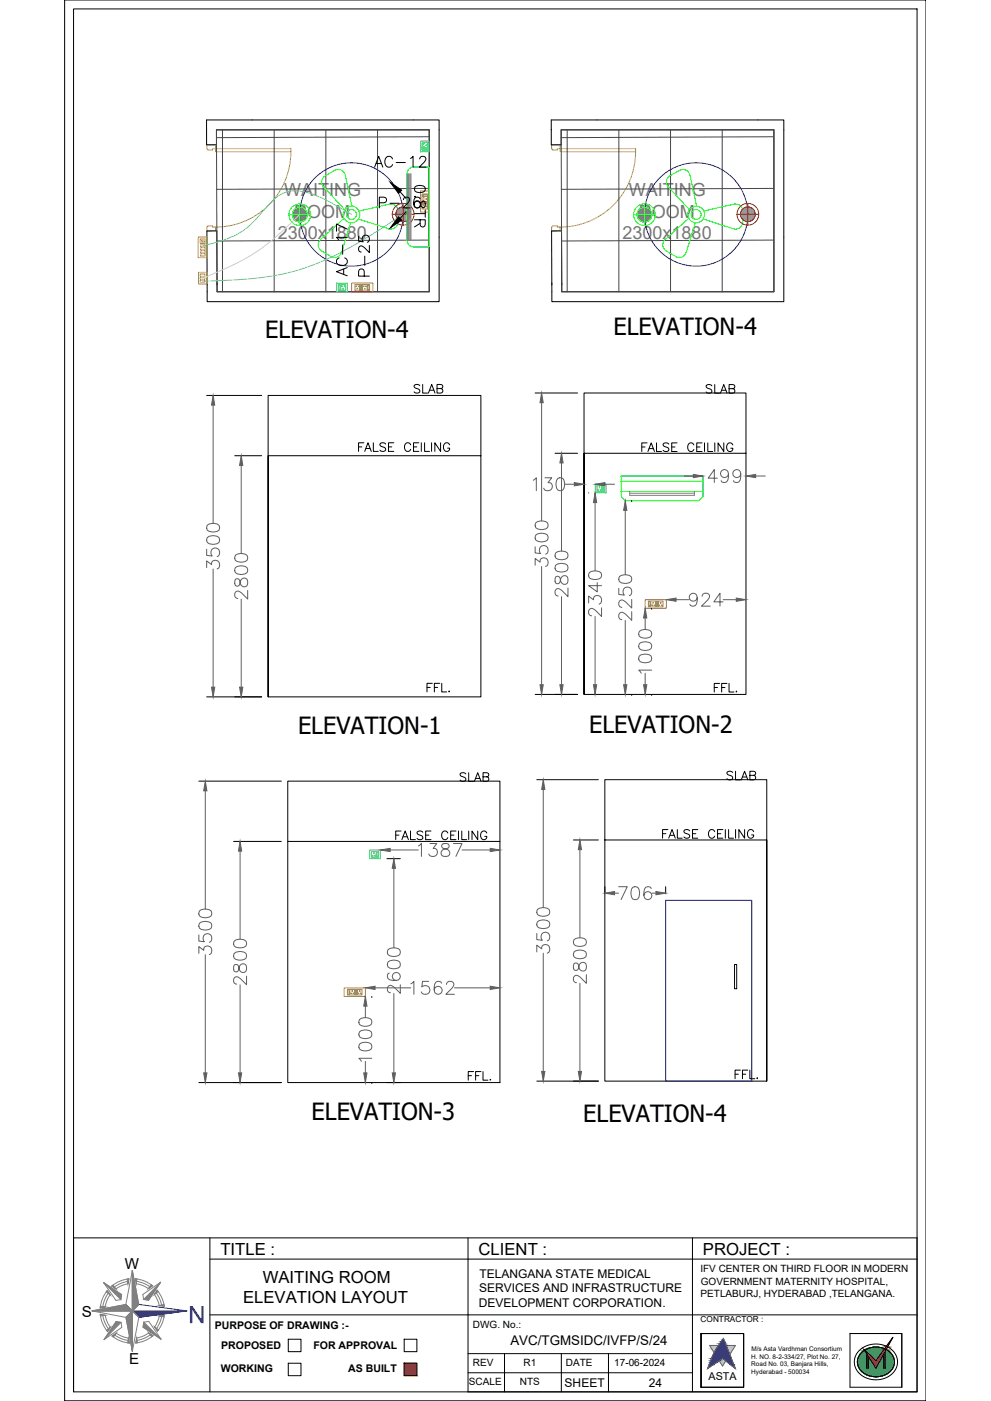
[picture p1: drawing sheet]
<svg xmlns="http://www.w3.org/2000/svg" width="420mm" height="594mm" viewBox="0 0 420 594" stroke-linecap="round" stroke-linejoin="round" font-family="sans-serif">
<!-- layer: walls -->
<path d="M87.6 55.1h.1M175.2 50.9h-87.6v10.5h4.2v-6.3h90.2v68.6h-90l-.1-25.8h-4.2l.1 25.8M233.7 55.1h.1M321.4 50.9h-87.7v10.5h4.2v-6.3h90.2v68.6h-89.9l-.1-25.8h-4.2l.1 25.8M87.8 120v.8M92 120v.8M234 120v.8M238.2 120v.8" fill="none" stroke="#000" stroke-width=".42"/>
<!-- layer: DOOR -->
<path d="M87.7 61.4h3.7v1.7h-1.3v.5h-1.8l-.6-.5zM91.4 63.1h31.9v1.2h-31.9zM123.3 64.3a32 32 0 0 1-33.2 32M233.9 61.4h3.6v1.7h-1.3v.5h-1.8l-.5-.5zM237.5 63.1h32v1.2h-32zM269.5 64.3a32 32 0 0 1-33.3 32M87.9 96.1l.4-.4h1.8v.6h1.3v1.6h-3.7zM234 96.1l.4-.4h1.8v.6h1.3v1.6h-3.6z" fill="none" stroke="#c8c92d" stroke-width=".42"/>
<!-- layer: ELE-LIGHTING WIRING -->
<g fill="none" stroke="#454545" stroke-width=".42">
<path d="M91.8 55.1h90.2v68.6h-90zM94.3 55.1v68.6M116.2 55.1v68.6M138.2 55.1v68.6M160.1 55.1v68.6M181.8 58l-90 .4M237.9 55.1h90.2v68.6h-89.9zM240.5 55.1v68.6M262.4 55.1v68.6M284.3 55.1v68.6M306.2 55.1v68.6M327.9 58l-90 .4"/>
<path d="M181.9 79.9l-90.1 .4M328 79.9l-90 .4M182 101.8l-90.1 .4M328.1 101.8l-90 .4"/>
</g>
<!-- layer: ELE-1200MM CEILINGFAN -->
<g fill="none" stroke="#0f0" stroke-width=".42">
<path d="M137.9 74.5l4-2.2a3.1 3.1 0 0 1 4.5 2l2.8 13.1M138 74.5a3.1 3.1 0 0 0-.8 4.7l8.9 9.7M145.9 92.6l-10 8.9a3.1 3.1 0 0 0 .5 5l3.9 2.2M165.1 86.6l-12.9 2.9M168.8 89.6v4.5a3.1 3.1 0 0 1-4.1 2.9l-12.7-4.1M292 92.6l-9.9 8.9a3.1 3.1 0 0 0 .4 5l4 2.3a3.1 3.1 0 0 0 4.4-1.8l3.9-12.5M295.3 87.4l-2.8-13.1a3.1 3.1 0 0 0-4.5-2l-3.9 2.2a3.1 3.1 0 0 0-.8 4.7l9 9.7M298.4 89.5l12.8-2.9a3.1 3.1 0 0 1 3.7 3v4.5a3.1 3.1 0 0 1-4 2.9l-12.8-4.1"/>
<circle cx="149" cy="90.9" r="2.1"/>
<circle cx="149" cy="90.9" r="3.5"/>
<circle cx="295.2" cy="90.9" r="2.1"/>
<circle cx="295.2" cy="90.9" r="3.5"/>
</g>
<g fill="none" stroke="#00f" stroke-width=".42">
<circle cx="149" cy="90.9" r="21.9"/>
<circle cx="295.2" cy="90.9" r="21.9"/>
</g>
<!-- layer: ELE-12W LED -->
<g fill="none" stroke="#f00" stroke-width=".42">
<path d="M170.9 86.2v9.3M312.5 90.9h9.2M317.1 86.2v9.3"/>
<circle cx="170.9" cy="90.9" r="3.1"/>
<circle cx="170.9" cy="90.9" r="4.6"/>
<circle cx="317.1" cy="90.9" r="3.1"/>
<circle cx="317.1" cy="90.9" r="4.6"/>
</g>
<g fill="none" stroke="#989898" stroke-width=".42">
<path d="M167.8 90.9l3.1 3.1M167.8 90.7l3.2 3.3M167.8 91.1l2.9 2.9M167.8 90.6l3.4 3.4M167.8 91.2l2.7 2.8M167.8 90.4l3.5 3.6M167.9 90.3l3.6 3.6M167.9 91.4l2.4 2.5M167.9 90.2l3.7 3.7M167.9 91.7l2.2 2.2M167.9 90l3.9 3.9M168 89.9l3.9 3.9"/>
<path d="M168 91.9l1.9 1.9M168 89.8l4 4M168 89.7l4.1 4M168.1 89.5l4.1 4.2M168.1 92.2l1.5 1.5M168.1 89.4l4.2 4.2M168.2 89.3l4.3 4.3M168.3 89.2l4.3 4.3M168.3 92.5l.9 1M168.3 89.1l4.4 4.4M168.4 89l4.4 4.4M168.5 88.9l4.3 4.4"/>
<path d="M168.5 88.8l4.4 4.4M168.8 88.6l4.4 4.4M168.9 88.5l4.4 4.4M168.9 88.4l4.4 4.4M169 88.4l4.4 4.3M169.1 88.3l4.4 4.4M169.2 88.2l4.4 4.4M169.3 88.2l4.3 4.3M169.4 88.1l4.3 4.2M169.5 88l4.2 4.2M169.7 88l4.1 4.1M169.8 87.9l4 4.1"/>
<path d="M169.9 87.9l4 4M173.1 93.1l-4.4-4.4 4.3 4.5M313.9 90.7l3.3 3.3M313.9 90.9l3.1 3.1M313.9 91.1l3 2.9M314 90.6l3.3 3.4M314 91.2l2.7 2.8M314 90.4l3.5 3.6M314 90.3l3.6 3.6M314 91.4l2.5 2.5M314 90.2l3.8 3.7M314 91.7l2.3 2.2"/>
<path d="M314.1 90l3.8 3.9M314.1 89.9l3.9 3.9M314.1 91.9l1.9 1.9M314.1 89.8l4 4M314.2 89.7l4.1 4M314.2 89.5l4.2 4.2M314.2 92.2l1.5 1.5M314.3 89.4l4.2 4.2M314.3 89.3l4.3 4.3M314.4 89.2l4.3 4.3M314.4 92.5l1 1M314.5 89.1l4.3 4.4"/>
<path d="M314.5 89l4.4 4.4M314.7 88.8l4.4 4.4-4.5-4.3M314.9 88.6l4.4 4.4M315 88.5l4.4 4.4M315.1 88.4l4.4 4.4M315.2 88.4l4.4 4.3M315.3 88.3l4.3 4.4M315.4 88.2l4.3 4.4M315.5 88.2l4.3 4.3M315.6 88.1l4.2 4.2M315.7 88l4.2 4.2M315.8 88l4.1 4.1"/>
<path d="M315.9 87.9l4.1 4.1M316 87.9l4 4M316.2 87.9l3.9 3.9M316.3 87.8l3.8 3.8M316.4 87.8l3.7 3.7M316.6 87.8l3.6 3.6M316.7 87.7l3.5 3.5M316.8 87.7l3.4 3.4M317 87.7l3.2 3.2M317.2 87.7l3 3.1M317.3 87.7l2.9 2.9M317.5 87.8l2.7 2.6"/>
<path d="M317.7 87.8l2.4 2.4M317.9 87.8l2.2 2.2M318.2 87.9l1.8 1.8M318.5 88.1l1.4 1.3M318.9 88.3l.7 .7M319.3 93.1l-4.5-4.4 4.4 4.5"/>
</g>
<!-- layer: ELE-12W UPS LIGHT -->
<g fill="none" stroke="#0f0" stroke-width=".42">
<path d="M122.5 91h9.2M127.1 86.4v9.2M268.6 91h9.2M273.2 86.4v9.2"/>
<circle cx="127.1" cy="91" r="3.1"/>
<circle cx="127.1" cy="91" r="4.6"/>
<circle cx="273.2" cy="91" r="3.1"/>
<circle cx="273.2" cy="91" r="4.6"/>
</g>
<g fill="none" stroke="#808080" stroke-width=".42">
<path d="M124 90.9l3.2 3.3M124 91.1l3.1 3.1M124 91.3l2.9 2.9M124 90.8l3.4 3.4M124 90.6l3.5 3.5M124 91.4l2.7 2.7M124 90.5l3.7 3.6M124 91.6l2.5 2.5M124.1 90.3l3.7 3.8M124.1 91.8l2.2 2.3M124.1 90.2l3.8 3.9M124.1 90.1l4 3.9"/>
<path d="M124.2 92.1l1.9 1.9M124.2 90l4 4M124.2 89.8l4.1 4.1M124.3 89.7l4.1 4.2M124.3 92.4l1.5 1.5M124.3 89.6l4.2 4.2M124.4 89.5l4.2 4.3M124.4 89.4l4.3 4.3M124.5 92.7l.9 1M124.5 89.3l4.3 4.3M124.6 89.2l4.3 4.4M124.6 89.1l4.4 4.4"/>
<path d="M124.7 89l4.4 4.4M124.8 88.9l4.4 4.5M124.9 88.9l4.4 4.4M124.9 88.8l4.5 4.4M125 88.7l4.5 4.4M125.1 88.6l4.4 4.4M125.2 88.5l4.4 4.4M125.3 88.5l4.4 4.3M125.4 88.4l4.3 4.3M125.5 88.3l4.3 4.3M125.6 88.3l4.3 4.2M125.7 88.2l4.2 4.2"/>
<path d="M125.8 88.2l4.2 4.1M125.9 88.1l4.1 4.1M126.1 88.1l4 4M126.2 88l3.9 4M126.3 88l3.8 3.8M126.4 88l3.8 3.7M126.6 88l3.6 3.6M126.7 87.9l3.5 3.5M126.9 87.9l3.3 3.4M127 87.9l3.2 3.2M127.2 87.9l3 3M127.4 87.9l2.8 2.9"/>
<path d="M127.6 87.9l2.6 2.7M127.8 88l2.4 2.4M128 88l2.1 2.2M128.2 88.1l1.8 1.8M128.5 88.2l1.4 1.4M128.9 88.5l.7 .7M270.1 90.9l3.3 3.3M270.1 91.1l3.1 3.1M270.1 91.3l2.9 2.9M270.1 90.8l3.4 3.4M270.1 90.6l3.6 3.5M270.1 91.4l2.7 2.7"/>
<path d="M270.2 90.5l3.6 3.6M270.2 91.6l2.5 2.5M270.2 90.3l3.7 3.8M270.2 91.8l2.2 2.3M270.2 90.2l3.9 3.9M270.3 90.1l3.9 3.9M270.3 92.1l1.9 1.9M270.3 90l4 4M270.4 89.8l4 4.1M270.4 89.7l4.2 4.2M270.4 92.4l1.5 1.5M270.5 89.6l4.2 4.2"/>
<path d="M270.5 89.5l4.3 4.3M270.6 89.4l4.3 4.3M270.6 92.7l1 1M270.6 89.3l4.4 4.3M270.7 89.2l4.4 4.4M270.8 89.1l4.4 4.4M270.8 89l4.5 4.4M270.9 88.9l4.4 4.5M271 88.9l4.4 4.4M271.1 88.8l4.4 4.4M271.2 88.7l4.4 4.4M271.3 88.6l4.4 4.4"/>
<path d="M271.4 88.5l4.3 4.4M271.4 88.5l4.4 4.3M271.5 88.4l4.4 4.3M271.6 88.3l4.3 4.3M271.8 88.3l4.2 4.2M271.9 88.2l4.2 4.2M272 88.2l4.1 4.1M272.1 88.1l4.1 4.1M272.2 88.1l4 4M272.3 88l3.9 4M272.5 88l3.8 3.8M272.6 88l3.7 3.7"/>
<path d="M272.7 88l3.6 3.6M272.9 87.9l3.5 3.5M273 87.9l3.4 3.4M273.2 87.9l3.2 3.2M273.3 87.9l3.1 3M273.5 87.9l2.9 2.9M273.7 87.9l2.6 2.7M273.9 88l2.4 2.4M274.1 88l2.2 2.2M274.4 88.1l1.8 1.8M274.7 88.2l1.3 1.4M275.1 88.5l.7 .7"/>
</g>
<!-- layer: ELE-4M UPS P.SB -->
<path d="M84.1 100.5h3.6v8.8h-3.6zM84.2 115.5h3.6v4.9h-3.6zM84.9 118.8h1.9v.9h-1.9zM84.9 117.5h1.9v.9h-1.9zM84.9 116.2h1.9v1h-1.9zM85.1 103.8h1.9v.9h-1.9zM85.1 105h1.9v1h-1.9zM85.1 106.3h1.9v1h-1.9zM85.1 107.6h1.9v.9h-1.9z" fill="none" stroke="#ffbf00" stroke-width=".42"/>
<!-- layer: ELE-4M RAW P.SB -->
<g fill="none" stroke="#ffbf00" stroke-width=".42">
<path d="M84.9 101.3h2.1v2h-2.1zM85.7 102.1l.2 .2-.3-.1M85.9 102.4l-.1 .3M85.9 102.4l.1 .3M86.2 102.1l-.2 .2M86.3 102.3h-.3"/>
<circle cx="85.9" cy="102.3" r=".7"/>
<circle cx="85.9" cy="102.3" r=".07"/>
</g>
<!-- layer: ELE-LIGHTING WIRING -->
<path d="M127.1 90.9a141.8 141.8 0 0 1-15 13.5l-7.8 5.1a145.7 145.7 0 0 1-18.3 8.5" fill="none" stroke="#debad0" stroke-width=".42"/>
<path d="M149 90.9l-7-4-6.3-3.2a19.5 19.5 0 0 0-15.7-1.8 30.1 30.1 0 0 0-9.5 8.9 34.3 34.3 0 0 1-21.1 12.6l-3.4 .8M170.9 90.9a195.6 195.6 0 0 1-38.8 21.7l-7.3 2.4a142.4 142.4 0 0 1-36 4.1l-2.9 .1" fill="none" stroke="#63d7b6" stroke-width=".42"/>
<!-- layer: ELE-6A AC SOCKET -->
<g fill="none" stroke="#00ceb6" stroke-width=".42">
<path d="M178.3 59.8h3.7v4.6h-3.7zM178.9 62.6v-2h2.4v2M179.6 60.9l.2 .1-.2 .2zM179.7 62.1l-.2 .1M180.5 61.5l.4 .1zM142.7 120h4.6v3.7h-4.6zM143.5 120.7v2.4h.8v-2.4M143.6 121h.6v1.8h-.6M143.6 121h.6M144.5 120.7v2.4h2v-2.4M144.8 121.3h.3l-.2 .3zM145.4 122.2l.1 .4z"/>
<path d="M145.9 121.2l.3 .3zM252.4 205.3h4.6v3.7h-4.6zM253.1 206h2.1v2.4h-2.1zM253.5 207.5l.3 .3zM254.1 206.5h.2l-.1 .4zM254.7 207.5l.2 .1-.3 .2zM255.3 206h.9v2.4h-.9zM255.4 206.2h.7v1.9l-.7-.1zM156.7 360.4h4.6v3.7h-4.6zM157.5 361.1h2v2.4h-2zM157.8 362.6l.3 .3zM158.4 361.5l.3 .1-.2 .3z"/>
<path d="M159 362.6l.2 .1-.2 .2zM159.7 361.1h.8v2.4h-.8zM159.7 363.1h.7M160.4 361.3h-.7v1.9h.7"/>
</g>
<!-- layer: ELE-2NOS OF 6-16 RAW POWER SOCKET -->
<g fill="none" stroke="#ff7f00" stroke-width=".42">
<path d="M149.1 120.1h9v3.6h-9zM150.5 120.7h2v2.4h-2zM150.8 121.3h.3l-.2 .3zM151.5 122.2v.4zM151.9 121.3l.3 .2zM152.7 120.7v2.4M152.7 121.1h.7M153.4 121h-.7v1.8h.7M153.5 123.1h-.8h.8M153.5 120.7v2.4M153.6 120.7v2.4h2.1v-2.4M154 121.3h.3l-.2 .3z"/>
<path d="M154.6 122.2l.1 .4zM155.1 121.3l.3 .2zM155.9 121h.7v1.8h-.7zM155.9 121.1h.7M156.7 123.1h-.8h.8M156.7 120.7v2.4v-2.4h-.8v2.4M273.5 254.3h9v3.6h-9zM274.9 254.9h.9h-.9M275 255.2h.7v1.8h-.7zM275 257h.7M275.8 254.9v2.4h-.9v-2.4v2.4M275.9 254.9h2.1v2.4h-2.1z"/>
<path d="M276.2 256.5l.3 .2zM276.8 255.4l.3 .1-.2 .3zM277.4 256.5l.3 .1-.3 .2zM278.1 254.9h.8h-.8M278.1 254.9v2.4h.8v-2.4M278.2 255.2h.7v1.8h-.7M278.2 257h.7M279.1 254.9h2v2.4h-2zM279.4 256.5l.3 .2zM280 255.4l.2 .1-.1 .3zM280.6 256.5l.2 .1-.2 .2zM145.9 418.9h9v3.6h-9z"/>
<path d="M147.3 419.5h.8h-.8M147.4 419.8h.7v1.8h-.7zM148.1 419.5v2.4h-.8v-2.4v2.4M148.3 419.5h2v2.4h-2zM149.2 420l.3 .1-.2 .3zM150.5 419.5h.8h-.8M150.5 419.5v2.4h.8v-2.4M150.6 419.8h.6v1.8h-.6M151.4 419.5h2.1v2.4h-2.1zM152.4 420l.2 .1-.1 .3zM147.4 421.6h.7M148.6 421.1l.3 .2z"/>
<path d="M149.8 421.1l.2 .1-.2 .2zM150.6 421.6h.6M151.8 421.1l.3 .2zM153 421.1l.2 .1-.3 .2z"/>
</g>
<!-- layer: M HVAC HIGH WALL UNIT -->
<path d="M175.4 70.8h6.6v33.9h-7.2l-1.2-.6-1-1.6v-28.8" fill="none" stroke="#0f0" stroke-width=".42"/>
<path d="M172.8 73.7v28.2M173.1 73.7v28.2M173.5 73.7v28.2M173.9 73.7v28.2M174.2 73.7v28.2" fill="none" stroke="#808080" stroke-width=".42"/>
<path d="M165.5 77.3l4.8 3.3-1.3 1.4zM169 91.9l1.3 1.4-4.8 3.3z" fill="#000" stroke="#000" stroke-width=".42"/>
<path d="M172.1 89.8l-2.5 2.8" fill="none" stroke="#000" stroke-width=".42"/>
<!-- layer: 0 -->
<g fill="none" stroke="#000" stroke-width=".42">
<path d="M27.4 0h365.2v594h-365.2zM31.2 3.8h357.6v586.4h-357.6zM175.2 50.9h11v77h-98.4v-4.2M321.4 50.9h10.9v77h-98.3v-4.2M87.6 167.7h23.3M226.9 166.6h18M99.5 193.2h11.4M203.9 193.2h-90.2v102.3h90.2v-127.8h-90.2v127.8M235.3 192.2h9.6M316.3 192.2h-68.7v102.3h68.7v-127.9h-68.7v127.9M249.6 209h.1M267.8 212.3h.1"/>
<path d="M276.3 257.9h.1M87.6 295.5h23.3M226.9 294.5h18M249.6 294.5h.1M267.8 294.5h.1M276.3 294.5h.1M84.3 331.2h35M122 331.2h90v127.9h-90zM227.6 330.6h26.1M99 356.8h20.3M122 356.8h90M243.1 356.2h10.6"/>
<path d="M256.4 356.2h68.7v102.2h-68.7v-127.8h68.7v127.8M164 364.1h5.7M256.4 376v3M282.2 376v3M311.4 409h.9v10.3h-.9zM157.6 422.5h.1M84.3 459.1h35M157.6 459.1h.1M164 459.1h5.7M227.6 458.4h26.1M198.4 524.9v65.3h190.4M388.8 524.9h-357.6v65.3"/>
<path d="M315.2 565.5h-18v22.7h18.1M360.4 565.5h21.9v22.7M297.2 588.1v-22.6h18.1v22.6"/>
</g>
<g fill="none" stroke="#5e5e5e" stroke-width=".42">
<path d="M90.4 171.8v50.1M229.6 170.8v50.1M102.3 197.4v37.3M238.1 196.3v37.4M226.1 203.6l1.3-1v5.5M231 202.6h2.9l-1.6 2.1a1.76 1.76 0 0 1 1.9 2 1.76 1.76 0 0 1-2.4 1.4l-.8-.3-.5-.8M236.5 202.9a1.78 1.78 0 0 1 2.6 .7 4.5 4.5 0 0 1-.5 4.2 1.78 1.78 0 0 1-2.6-.8 4.5 4.5 0 0 1 .5-4.1zM239.4 205.3h4.1M252.3 213.1v29M256.5 205.3h4.1M265.1 216.4v27.3M289.8 201.9h4.1"/>
<path d="M304.2 202.8h-4l2.7-3.7v5.5M308.9 200.9a1.7 1.7 0 0 1-2.4 1.5 1.7 1.7 0 0 1-.6-2.7 1.7 1.7 0 0 1 2.7 .2 5 5 0 0 1-.5 4.4 1.61 1.61 0 0 1-2.4-.5M314.1 200.9a1.7 1.7 0 0 1-2.4 1.5 1.7 1.7 0 0 1-.6-2.7 1.7 1.7 0 0 1 2.7 .2 5 5 0 0 1-.5 4.4 1.61 1.61 0 0 1-2.4-.5M320.4 201.9h4.1M87.6 232.9v2.6l2.4 .3a1.94 1.94 0 0 1-.1-3 1.94 1.94 0 0 1 2.9 .4 1.94 1.94 0 0 1-.7 2.8M87.9 227.9a4.2 4.2 0 0 1 4.9 0 1.78 1.78 0 0 1-.7 2.6 4.5 4.5 0 0 1-4.2-.5l-.3-.8zM87.9 222.7a4.2 4.2 0 0 1 4.9 0 1.78 1.78 0 0 1-.7 2.6 4.5 4.5 0 0 1-4.2-.5l-.3-.8zM99.8 235.5a4.2 4.2 0 0 1 4.9 0 1.78 1.78 0 0 1-.7 2.6 4.5 4.5 0 0 1-4.2-.5l-.3-.8zM226.9 239.7v-2.9l2.1 1.6a1.76 1.76 0 0 1 2-1.9 1.76 1.76 0 0 1 1.4 2.4l-.3 .8-.8 .5M226.9 231.9v2.6l2.3 .2a1.94 1.94 0 0 1 0-2.9 1.94 1.94 0 0 1 2.9 .4 1.94 1.94 0 0 1-.8 2.8M227.2 226.9a4.2 4.2 0 0 1 4.9 0 1.78 1.78 0 0 1-.8 2.6 4.6 4.6 0 0 1-4.1-.5l-.3-.8zM227.2 221.7a4.2 4.2 0 0 1 4.9 0 1.78 1.78 0 0 1-.8 2.6 4.5 4.5 0 0 1-4.1-.5l-.3-.8z"/>
<path d="M235.6 239.7a4.2 4.2 0 0 1 4.9 0 1.78 1.78 0 0 1-.7 2.6 4.5 4.5 0 0 1-4.2-.5l-.3-.8zM235.6 234.5a4.2 4.2 0 0 1 4.9 0 1.78 1.78 0 0 1-.7 2.6 4.5 4.5 0 0 1-4.2-.5l-.3-.8zM87.6 240.7v-2.9l2.1 1.6a1.76 1.76 0 0 1 2-1.8 1.76 1.76 0 0 1 1.4 2.3l-.3 .8-.7 .5M90.4 241.3v50.1M99.8 245.7a2.06 2.06 0 0 0 .5 2.8h.5a2.99 2.99 0 0 0 1.3-2.6 1.51 1.51 0 0 1 1.7-.8 1.51 1.51 0 0 1 1.2 1.4v1a1.57 1.57 0 0 1-1.7 1.4 1.57 1.57 0 0 1-1.4-1.7l-.3-1a1.11 1.11 0 0 0-1.8-.5zM99.8 240.7a4.3 4.3 0 0 1 4.9 0 1.78 1.78 0 0 1-.7 2.6 4.5 4.5 0 0 1-4.2-.5l-.3-.8zM102.3 254v37.4M105 250.4v3.6l-2.6-2.6a1.65 1.65 0 0 0-2.6-.2l-.3 1.5 .5 .8 .8 .3M229.6 240.2v50.2M235.6 244.6a2.07 2.07 0 0 0 .5 2.9h.5a3 3 0 0 0 1.3-2.6 1.51 1.51 0 0 1 1.7-.8 1.51 1.51 0 0 1 1.2 1.3v1.1a1.57 1.57 0 0 1-1.7 1.4 1.57 1.57 0 0 1-1.4-1.7l-.3-1a1.11 1.11 0 0 0-1.8-.6zM238.1 253v37.4M240.8 249.3v3.7l-2.6-2.6a1.7 1.7 0 0 0-2.4-.5l-.5 .7v1.1l.5 .8 .8 .2"/>
<path d="M249.6 255.7v-2.9l2 1.5a1.76 1.76 0 0 1 2.1-1.8 1.76 1.76 0 0 1 1.3 2.4l-.2 .8-.8 .5M249.8 242.9a4.2 4.2 0 0 1 5 0 1.78 1.78 0 0 1-.8 2.6 4.5 4.5 0 0 1-4.2-.5l-.2-.8zM253.2 247v4l-3.6-2.7h5.4M255 257.7v3.7l-2.6-2.6a1.64 1.64 0 0 0-2.6-.3l-.2 1.6 .5 .8 .8 .2M262.4 249.5v2.6l2.3 .2a1.94 1.94 0 0 1-.1-2.9 1.94 1.94 0 0 1 2.9 .4 1.94 1.94 0 0 1-.7 2.8M262.6 244.5a4.2 4.2 0 0 1 5 0 1.78 1.78 0 0 1-.8 2.6 4.5 4.5 0 0 1-4.2-.5l-.2-.8zM267.8 259.4v3.6l-2.6-2.6a1.65 1.65 0 0 0-2.6-.2l-.2 1.5 .5 .8 .8 .3M267.8 254.2v3.6l-2.6-2.6a1.65 1.65 0 0 0-2.6-.3l-.2 1.6 .5 .8 .8 .3M286.6 254.3h5.6M295.6 253.4a1.7 1.7 0 0 1-2.3 1.4 1.7 1.7 0 0 1-.7-2.6 1.7 1.7 0 0 1 2.7 .1 4.9 4.9 0 0 1-.5 4.5 1.62 1.62 0 0 1-2.3-.6M297.7 252.9l.5-1.1 1.6-.2a1.34 1.34 0 0 1 .8 2l-3.2 3.4h3.7M306.6 255.2h-3.9l2.6-3.6v5.4"/>
<path d="M306.6 254.3h5.6M252.3 261.4v29M265.1 263v27.4M271.1 278.2a4.2 4.2 0 0 1 4.9 0 1.78 1.78 0 0 1-.8 2.6 4.5 4.5 0 0 1-4.1-.6l-.3-.7zM271.1 272.9a4.2 4.2 0 0 1 4.9 0 1.78 1.78 0 0 1-.8 2.7 4.5 4.5 0 0 1-4.1-.6l-.3-.8zM271.1 267.7a4.2 4.2 0 0 1 4.9 0 1.78 1.78 0 0 1-.8 2.6 4.5 4.5 0 0 1-4.1-.5l-.3-.8zM273.5 262.1v4.8M273.5 285.5v4.9M276.3 284.2h-5.5l1 1.3M87 335.3v50.2M230.3 334.7v50.2M177.4 358.7l1.3-1v5.5"/>
<path d="M182.3 357.7h2.9l-1.6 2.1a1.76 1.76 0 0 1 1.9 2 1.76 1.76 0 0 1-2.4 1.4l-.8-.3-.5-.8M187.5 357.9a1.11 1.11 0 0 0 .6 1.9 2.26 2.26 0 0 1 2.6 2.3 1.91 1.91 0 0 1-2.2 1.1 1.91 1.91 0 0 1-1.5-1.9 2.52 2.52 0 0 1 2.6-1.5 1.11 1.11 0 0 0 .6-1.9l-.8-.2zM192.2 357.7h3.7l-2.6 5.5M101.8 360.9v37.4M165.4 360.4h12M167 368.2v33.7M195.9 360.4h11.9M245.9 360.3v37.3M260.5 378.7h1.8M262.3 376h3.6l-2.6 5.5M268.3 376.3a1.78 1.78 0 0 1 2.6 .7 4.5 4.5 0 0 1-.5 4.2 1.78 1.78 0 0 1-2.6-.8 4.6 4.6 0 0 1 .5-4.1zM276.1 376.8a1.61 1.61 0 0 0-2.3-.5 4.2 4.2 0 0 0 0 4.9 1.7 1.7 0 0 0 2.4-.8 1.7 1.7 0 0 0-1.1-2.3 1.7 1.7 0 0 0-2.1 1.5"/>
<path d="M276.4 378.7h1.7M84.3 396.4v2.7l2.4 .2a1.93 1.93 0 0 1-.1-2.9 1.93 1.93 0 0 1 2.9 .4 1.93 1.93 0 0 1-.8 2.8M84.6 391.5a4.2 4.2 0 0 1 4.9 0 1.78 1.78 0 0 1-.8 2.6 4.5 4.5 0 0 1-4.1-.5l-.3-.8zM84.6 386.3a4.2 4.2 0 0 1 4.9 0 1.78 1.78 0 0 1-.8 2.6 4.5 4.5 0 0 1-4.1-.5l-.3-.8zM99.3 399.1a4.2 4.2 0 0 1 5 0 1.78 1.78 0 0 1-.8 2.6 4.6 4.6 0 0 1-4.2-.6l-.3-.7zM227.6 395.8v2.6l2.3 .3a1.93 1.93 0 0 1 0-2.9 1.93 1.93 0 0 1 2.9 .3 1.93 1.93 0 0 1-.8 2.9M227.9 390.9a4.2 4.2 0 0 1 4.9 0 1.77 1.77 0 0 1-.8 2.6 4.5 4.5 0 0 1-4.1-.5l-.3-.8zM227.9 385.7a4.2 4.2 0 0 1 4.9 0 1.77 1.77 0 0 1-.8 2.6 4.5 4.5 0 0 1-4.1-.6l-.3-.7zM243.4 398.4a4.2 4.2 0 0 1 4.9 0 1.78 1.78 0 0 1-.7 2.7 4.6 4.6 0 0 1-4.2-.6l-.3-.8zM84.3 404.3v-2.9l2.1 1.6a1.76 1.76 0 0 1 2-1.9 1.76 1.76 0 0 1 1.4 2.4l-.3 .8-.8 .5M87 404.8v50.1M99.3 409.2a2.06 2.06 0 0 0 .5 2.9h.6a3 3 0 0 0 1.3-2.6 1.51 1.51 0 0 1 1.6-.8 1.51 1.51 0 0 1 1.2 1.3v1.1a1.57 1.57 0 0 1-1.7 1.3 1.57 1.57 0 0 1-1.4-1.6l-.3-1.1a1.1 1.1 0 0 0-1.8-.5z"/>
<path d="M99.3 404.3a4.2 4.2 0 0 1 5 0 1.78 1.78 0 0 1-.8 2.6 4.5 4.5 0 0 1-4.2-.5l-.3-.8zM101.8 417.6v37.3M104.5 413.9v3.7l-2.6-2.6a1.64 1.64 0 0 0-2.6-.3l-.3 1.6 .6 .8 .8 .2M159 418.9h15.2M164.5 407.9a4.2 4.2 0 0 1 5 0 1.78 1.78 0 0 1-.8 2.6 4.5 4.5 0 0 1-4.2-.5l-.3-.8zM164.5 402.7a4.2 4.2 0 0 1 5 0 1.78 1.78 0 0 1-.8 2.6 4.5 4.5 0 0 1-4.2-.5l-.3-.8zM165 412.6a1.61 1.61 0 0 0-.5 2.4 4.2 4.2 0 0 0 5 0 1.7 1.7 0 0 0-.8-2.5 1.7 1.7 0 0 0-2.3 1.1 1.7 1.7 0 0 0 1.5 2.2M169.7 417.6v3.6l-2.6-2.6a1.64 1.64 0 0 0-2.6-.2l-.3 1.5 .6 .8 .7 .3M174.2 417.2l1.3-1.1v5.5M181.7 416.1h-2.6l-.2 2.4a1.94 1.94 0 0 1 2.9-.1 1.94 1.94 0 0 1-.4 2.9 1.94 1.94 0 0 1-2.8-.7M187.2 416.9a1.61 1.61 0 0 0-2.3-.5 4.2 4.2 0 0 0 0 5 1.7 1.7 0 0 0 2.4-.8 1.7 1.7 0 0 0-1.1-2.3 1.7 1.7 0 0 0-2.1 1.5M189.3 417.4l.5-1 1.6-.3a1.34 1.34 0 0 1 .8 2.1l-3.2 3.4h3.7"/>
<path d="M192.7 418.9h15.1M227.6 403.7v-2.9l2.1 1.6a1.76 1.76 0 0 1 2-1.9 1.76 1.76 0 0 1 1.4 2.4l-.3 .8-.8 .5M230.3 404.2v50.1M243.4 408.6a2.06 2.06 0 0 0 .5 2.9h.5a3 3 0 0 0 1.3-2.6 1.51 1.51 0 0 1 1.7-.9 1.51 1.51 0 0 1 1.2 1.4v1a1.57 1.57 0 0 1-1.7 1.4 1.57 1.57 0 0 1-1.4-1.6l-.3-1.1a1.1 1.1 0 0 0-1.8-.5zM243.4 403.7a4.2 4.2 0 0 1 4.9 0 1.78 1.78 0 0 1-.7 2.6 4.5 4.5 0 0 1-4.2-.6l-.3-.7zM245.9 417v37.3M248.6 413.3v3.7l-2.6-2.6a1.64 1.64 0 0 0-2.6-.3l-.3 1.6 .5 .7 .8 .3M152.4 437.5a4.2 4.2 0 0 1 5 0 1.78 1.78 0 0 1-.8 2.6 4.5 4.5 0 0 1-4.2-.5l-.2-.8zM152.4 432.3a4.2 4.2 0 0 1 5 0 1.78 1.78 0 0 1-.8 2.6 4.5 4.5 0 0 1-4.2-.5l-.2-.8zM154.9 426.6v4.9M167 421.2v33.7M152.4 442.7a4.2 4.2 0 0 1 5 0 1.78 1.78 0 0 1-.8 2.7 4.5 4.5 0 0 1-4.2-.6l-.2-.7z"/>
<path d="M154.9 450.1v4.8M157.6 448.7h-5.4l1 1.4"/>
</g>
<g fill="#5e5e5e" stroke="#5e5e5e" stroke-width=".42">
<path d="M90.4 167.7l.6 4.1h-1.3z"/>
<path d="M89.7 291.4h1.3l-.6 4.1z"/>
<path d="M102.3 193.2l.6 4.2h-1.3z"/>
<path d="M101.6 291.4h1.3l-.6 4.1z"/>
<path d="M229.6 166.6l.7 4.2h-1.4z"/>
<path d="M228.9 290.4h1.4l-.7 4.1z"/>
<path d="M238.1 192.2l.6 4.1h-1.3z"/>
<path d="M237.4 290.4h1.3l-.6 4.1z"/>
<path d="M273.5 257.9l.7 4.2h-1.3z"/>
<path d="M272.9 290.4h1.3l-.7 4.1z"/>
<path d="M282.5 254.3l4.1-.7v1.4z"/>
<path d="M312.2 253.6l4.1 .7-4.1 .7z"/>
<path d="M293.9 201.2l4.1 .7-4.1 .6z"/>
<path d="M316.3 201.9l4.1-.7v1.3z"/>
<path d="M265.1 212.3l.7 4.1h-1.4z"/>
<path d="M264.4 290.4h1.4l-.7 4.1z"/>
<path d="M252.4 205.3l4.1-.7v1.4z"/>
<path d="M243.5 204.6l4.1 .7-4.1 .7z"/>
<path d="M252.3 209l.7 4.1h-1.4z"/>
<path d="M251.6 290.4h1.4l-.7 4.1z"/>
<path d="M87 331.2l.7 4.1h-1.3z"/>
<path d="M86.4 454.9h1.3l-.7 4.2z"/>
<path d="M101.8 356.8l.7 4.1h-1.4z"/>
<path d="M101.1 454.9h1.4l-.7 4.2z"/>
<path d="M154.9 418.9l4.1-.7v1.4z"/>
<path d="M207.8 418.2l4.2 .7-4.2 .7z"/>
<path d="M154.9 422.5l.7 4.1h-1.4z"/>
<path d="M154.2 454.9h1.4l-.7 4.2z"/>
<path d="M167 364.1l.7 4.1h-1.4z"/>
<path d="M166.3 454.9h1.4l-.7 4.2z"/>
<path d="M161.3 360.4l4.1-.7v1.4z"/>
<path d="M207.8 359.7l4.2 .7-4.2 .7z"/>
<path d="M230.3 330.6l.7 4.1h-1.4z"/>
<path d="M229.6 454.3h1.4l-.7 4.1z"/>
<path d="M245.9 356.2l.6 4.1h-1.3z"/>
<path d="M245.2 454.3h1.3l-.6 4.1z"/>
<path d="M278.1 378l4.1 .7-4.1 .7z"/>
<path d="M256.4 378.7l4.1-.7v1.4z"/>
</g>
<!-- layer: HVAC -->
<path d="M263.4 201.9h34.6v8.7l-1.7 1.7h-31.2l-1.7-1.7zM263.4 204.1h34.6M263.4 208.4h34.6" fill="none" stroke="#0f0" stroke-width=".42"/>
<path d="M267 209.2h27.4M267 208.4v1.6h27.4v-1.6" fill="none" stroke="#808080" stroke-width=".42"/>
<!-- layer: 0 -->
<path d="M282.2 381.7h36.5v76.7h-36.5z" fill="none" stroke="#00f" stroke-width=".42"/>
<!-- layer: HATCH -->
<path d="M388.8 524.9v65.3" fill="none" stroke="#000" stroke-width=".42"/>
<!-- layer: TITLE -->
<g fill="none" stroke="#808080" stroke-width=".42">
<path d="M56.1 538.8v17.1v-17.1M39 555.9h17.1l-2.7 2.7 2.7-2.7zM42.5 557.3l2.1 .4a11.6 11.6 0 0 0 2.2 5.1l-1.2 1.8a13.7 13.7 0 0 1-3.1-7.3zM43.6 557.9a12.7 12.7 0 0 0 2.4 5.5M43.9 543.9l7.7 5.1-.4 2.1-2.1 .3zM45.5 547.3l1.2 1.8a11.6 11.6 0 0 0-2.1 5.1l-2.1 .4a13.7 13.7 0 0 1 3-7.3zM45.8 548.5a12.7 12.7 0 0 0-2.2 5.5M47.4 545.3a13.7 13.7 0 0 1 7.2-3l-.3 2.1a11.7 11.7 0 0 0-5.1 2.1zM53.4 553.2l2.7 2.7-2.7-2.7M53.4 553.2l-14.4 2.7 14.4 2.7 2.7 14.4 2.8-14.4M54.1 543.4a12.7 12.7 0 0 0-5.6 2.3M57.4 542.2a13.7 13.7 0 0 1 7.3 3l-1.8 1.2a11.6 11.6 0 0 0-5.1-2z"/>
<path d="M57.9 543.3a12.7 12.7 0 0 1 5.6 2.3M58.8 553.1l-2.7-14.3-2.7 14.4M58.8 553.1l-2.7 2.8v17.1v-17.1l2.8 2.7-2.8-2.7zM60.6 548.9l7.5-5.2-5.1 7.6-2.1-.3zM66.3 548.3a12.7 12.7 0 0 1 2.3 5.4M66.6 547.1a13.7 13.7 0 0 1 3 6.7l-2.1-.2-.6-2.1-1.5-2.6zM67.5 558l2.2-.3a13.6 13.6 0 0 1-2.9 6.8l-1.3-1.8 1.4-2.6zM68.6 557.9a12.7 12.7 0 0 1-2.2 5.4M47.5 566.5l1.8-1.2a11.5 11.5 0 0 0 5.1 2.1l.5 2.1a13.7 13.7 0 0 1-7.4-3zM48.7 566.1a12.7 12.7 0 0 0 5.6 2.3M49.2 560.4l2.1 .3 .4 2.1-7.6 5.3zM58 567.4a11.5 11.5 0 0 0 5.1-2.2l1.8 1.2a13.7 13.7 0 0 1-7.3 3.1z"/>
<path d="M61 560.7l2.1-.4 5.2 7.6-7.6-5.1zM63.7 566a12.7 12.7 0 0 1-5.6 2.4"/>
</g>
<g fill="#808080" stroke="#808080" stroke-width=".42">
<path d="M56.1 538.8l2.7 14.3-2.7 2.8z"/>
<path d="M56.1 555.9v17.1l-2.7-14.4z"/>
<path d="M63.1 565.2l1.8 1.2-.6 .4z"/>
<path d="M61 560.7l7.3 7.2-7.6-5.1z"/>
<path d="M65.5 562.7l1.7 1.2-.4 .6z"/>
<path d="M58 567.4l.3 2-.7 .1z"/>
<path d="M54.4 567.4l.5 2.1-.8-.1z"/>
<path d="M45.1 564.1l1.7-1.3-1.2 1.8z"/>
<path d="M47.5 566.5l1.8-1.2-1.2 1.7z"/>
<path d="M49.2 560.4l2.1 .3-7.2 7.4z"/>
<path d="M39 555.9l14.4-2.7 2.7 2.7z"/>
<path d="M42.5 557.3l2.1 .4-2 .4z"/>
<path d="M42.6 553.9l2 .3-2.1 .4z"/>
<path d="M68.1 543.7l-5.1 7.6-2.1-.3z"/>
<path d="M64.1 544.8l.6 .4-1.8 1.2z"/>
<path d="M66.6 547.1l.5 .6-1.7 1.2z"/>
<path d="M57.4 542.2l.7 .1-.3 2.1z"/>
<path d="M43.9 543.9l7.7 5.1-.4 2.1z"/>
<path d="M53.9 542.4l.7-.1-.3 2.1z"/>
<path d="M45.5 547.3l1.2 1.8-1.7-1.2z"/>
<path d="M47.4 545.3l.5-.4 1.3 1.6z"/>
<path d="M67.5 553.6l2-.5 .1 .7z"/>
<path d="M67.5 558l2.2-.3-.2 .8z"/>
</g>
<path d="M58.8 553.1l20.4 2.8-20.3 2.7" fill="none" stroke="#00f" stroke-width=".42"/>
<path d="M56.1 555.9h23.1l-20.3 2.7z" fill="#00f" stroke="#00f" stroke-width=".42"/>
<!-- layer: MEP_HVAC_TEXT -->
<path d="M89 533.9h299.8M89 524.9v65.3M293.6 524.9v65.3M89 557.6h109.4M198.3 557.6h190.5M198.4 574h95.2M213.9 574v16.2M238 574v16.2M258 574v16.2M198.4 582.1h95.2" fill="none" stroke="#000" stroke-width=".42"/>
<!-- layer: 0.0 -->
<path d="M122.2 567.9h5.4v5.3h-5.4zM122.2 578.1h5.4v5.2h-5.4zM171.4 567.9h5.3v5.3h-5.3zM171.4 578.1h5.3v5.2h-5.3zM315.2 565.5h-18v22.7h18M315.3 565.5v22.7M360.4 565.5h21.9v22.7h-21.9zM364.2 572.7l2.4-1.7 3.3-1 3.2 .1 3.1 .9 2.4 1.9 1.5 2.3 .4 2.5-.6 2.6-2 2.5-3.3 1.8-3.9 .5-3.9-1-2.8-2.1-1.6-3-.2-1.7 .3-1.7zM365.4 573.4a8.8 8.8 0 0 1 13.5 2.3 6.4 6.4 0 0 1-6.4 8 7.5 7.5 0 0 1-9-6.2l.3-1.8zM366.3 572.2l5.1 4.9 7.1-10-7.1 13zM367.5 574v6.1h.6v-5.1M375.3 573v7.1h-.7v-5.9" fill="none" stroke="#000" stroke-width=".42"/>
<!-- layer: MEP_HVAC_TEXT -->
<path d="M171.4 578.1l5.3 5.2v-5.2zM171.4 578.1l5.3 5.2h-5.3z" fill="#f00" stroke="#f00" stroke-width=".42"/>
<!-- layer: 0.0 -->
<g fill="#000" stroke="#000" stroke-width=".42">
<path d="M375.3 573v1h-.6z"/>
<path d="M367.5 574.2l.6 .8zM367.5 574.2l.6 .8h-.6z"/>
<path d="M367.5 575l.6 5.1v-5.1zM367.5 575l.6 5.1h-.6z"/>
<path d="M374.7 574l.6 .2zM374.7 574l.6 .2z"/>
<path d="M374.6 574.2l.7 5.9v-5.9zM374.6 574.2l.7 5.9h-.7z"/>
</g>
<g fill="#139b48" stroke="#139b48" stroke-width=".42">
<path d="M371.2 571.2h.4z"/>
<path d="M371 583.8h.7z"/>
<path d="M371.2 571.2h.6zM370.9 571.2h.9z"/>
<path d="M370.9 571.2h1.1zM370.8 571.2h1.2z"/>
<path d="M370.8 571.2l1.4 .1zM370.5 571.3h1.7z"/>
<path d="M370.5 571.3h1.8zM370.4 571.3h1.9z"/>
<path d="M370.4 571.3h2.1zM370.2 571.3h2.3z"/>
<path d="M370.2 571.3h2.5zM370.1 571.3h2.6z"/>
<path d="M370.1 571.3h2.8zM369.8 571.3h3.1z"/>
<path d="M369.8 571.3l3.2 .1zM369.7 571.4h3.3z"/>
<path d="M369.7 571.4h3.5zM369.5 571.4h3.7z"/>
<path d="M369.5 571.4h3.9zM369.4 571.4h4z"/>
<path d="M369.4 571.4l4.2 .1zM369.1 571.5h4.5z"/>
<path d="M369.1 571.5h4.6zM369 571.5h4.7z"/>
<path d="M369 571.5l4.9 .1zM368.8 571.6h5.1z"/>
<path d="M368.8 571.6h5.3zM368.7 571.6h5.4z"/>
<path d="M368.7 571.6l5.6 .1zM368.5 571.7h5.8z"/>
<path d="M368.5 571.7h5.9zM368.4 571.7h6z"/>
<path d="M368.4 571.7l6.2 .1zM368.1 571.8h6.5z"/>
<path d="M368.1 571.8h6.6zM368 571.8h6.7z"/>
<path d="M368 571.8l6.9 .1zM367.8 571.9h7.1z"/>
<path d="M367.8 571.9h7.2zM367.7 571.9h7.3z"/>
<path d="M367.7 571.9h7.3zM367.5 572h7.5z"/>
<path d="M367.5 572h7.5zM367.2 572.2h7.7z"/>
<path d="M367.2 572.2h7.7zM366.9 572.3h7.9z"/>
<path d="M375.6 572.3l.4 .1zM375.6 572.3l.4 .1z"/>
<path d="M366.9 572.3h7.9zM366.6 572.5h8z"/>
<path d="M375.6 572.4l.7 .2zM375.6 572.4l.7 .2z"/>
<path d="M366.5 572.6l.1 .1zM366.2 572.7h.4z"/>
<path d="M375.5 572.6l1 .2zM375.5 572.6l1 .2z"/>
<path d="M366.2 572.7l.6 .2zM366 572.9h.8z"/>
<path d="M375.4 572.8l1.4 .2zM375.4 572.8l1.4 .2h-1.5z"/>
<path d="M375.3 573h1.5zM375.3 573h1.5z"/>
<path d="M366 572.9l.9 .2zM365.7 573.1h1.2z"/>
<path d="M375.3 573l1.8 .2zM375.3 573l1.8 .2z"/>
<path d="M365.7 573.1l1.3 .3zM365.5 573.4h1.5z"/>
<path d="M375.3 573.2l2 .2zM375.3 573.2l2 .2z"/>
<path d="M365.5 573.4l1.7 .2zM365.2 573.6l.3-.2 1.7 .2z"/>
<path d="M375.3 573.4l2.2 .2zM375.3 573.4l2.2 .2h-2.2z"/>
<path d="M365.2 573.6l2.1 .2zM365.2 573.6l2.1 .2h-2.3z"/>
<path d="M375.3 573.6l2.5 .2zM375.3 573.6l2.5 .2h-2.5z"/>
<path d="M365 573.8l2.5 .2zM365 573.8l2.5 .2h-2.7z"/>
<path d="M364.8 574h2.7zM364.8 574h2.7z"/>
<path d="M375.3 573.8l2.7 .3-.2-.3zM375.3 573.8l2.7 .3h-2.7z"/>
<path d="M364.8 574l2.7 .3v-.3zM364.8 574l2.7 .3h-2.9z"/>
<path d="M375.3 574.1l2.8 .2-.1-.2zM375.3 574.1l2.8 .2h-2.8z"/>
<path d="M364.6 574.3l2.9 .2v-.2zM364.6 574.3l2.9 .2h-3.1z"/>
<path d="M375.3 574.3l3 .3-.2-.3zM375.3 574.3l3 .3h-3z"/>
<path d="M364.4 574.5l3.1 .3v-.3zM364.4 574.5l3.1 .3h-3.2z"/>
<path d="M375.3 574.6l3.2 .2-.2-.2zM375.3 574.6l3.2 .2h-3.2z"/>
<path d="M364.3 574.8l3.2 .3v-.3zM364.3 574.8l3.2 .3h-3.4z"/>
<path d="M375.3 574.8l3.3 .3-.1-.3zM375.3 574.8l3.3 .3h-3.3z"/>
<path d="M364.1 575.1l3.4 .2v-.2zM364.1 575.1l3.4 .2h-3.5z"/>
<path d="M375.3 575.1l3.5 .3-.2-.3zM375.3 575.1l3.5 .3h-3.5z"/>
<path d="M364 575.3l3.5 .3v-.3zM364 575.3l3.5 .3h-3.6z"/>
<path d="M375.3 575.4l3.6 .2-.1-.2zM375.3 575.4l3.6 .2h-3.6z"/>
<path d="M363.9 575.6l3.6 .3v-.3zM363.9 575.6l3.6 .3h-3.7z"/>
<path d="M375.3 575.6l3.7 .3-.1-.3zM375.3 575.6l3.7 .3h-3.7z"/>
<path d="M363.8 575.9l3.7 .2v-.2zM363.8 575.9l3.7 .2h-3.8z"/>
<path d="M375.3 575.9l3.8 .3-.1-.3zM375.3 575.9l3.8 .3h-3.8z"/>
<path d="M363.7 576.1l3.8 .3v-.3zM363.7 576.1l3.8 .3h-3.9z"/>
<path d="M375.3 576.2l3.8 .3v-.3zM375.3 576.2l3.8 .3h-3.8z"/>
<path d="M363.6 576.4l3.9 .3v-.3zM363.6 576.4l3.9 .3h-3.9z"/>
<path d="M375.3 576.5l3.9 .3-.1-.3zM375.3 576.5l3.9 .3h-3.9z"/>
<path d="M363.6 576.7l3.9 .3v-.3zM363.6 576.7l3.9 .3h-4z"/>
<path d="M375.3 576.8l3.9 .2v-.2zM375.3 576.8l3.9 .2h-3.9z"/>
<path d="M366.6 572.5l4.8 4.5 3.2-4.5zM366.6 572.5l4.8 4.5z"/>
<path d="M363.5 577l4 .3v-.3zM363.5 577l4 .3h-4z"/>
<path d="M375.3 577l3.9 .3v-.3zM375.3 577l3.9 .3h-3.9z"/>
<path d="M363.5 577.3l4 .3v-.3zM363.5 577.3l4 .3h-4z"/>
<path d="M375.3 577.3l3.9 .3v-.3zM375.3 577.3l3.9 .3h-3.9z"/>
<path d="M363.5 577.6l4 .3v-.3zM363.5 577.6l4 .3h-4z"/>
<path d="M375.3 577.6l3.9 .3v-.3zM375.3 577.6l3.9 .3h-3.9z"/>
<path d="M363.5 577.9l4 .2v-.2zM363.5 577.9l4 .2h-3.9z"/>
<path d="M375.3 577.9l3.9 .3v-.3zM375.3 577.9l3.9 .3h-3.9z"/>
<path d="M363.6 578.1l3.9 .3v-.3zM363.6 578.1l3.9 .3h-3.9z"/>
<path d="M375.3 578.2l3.8 .3 .1-.3zM375.3 578.2l3.8 .3h-3.8z"/>
<path d="M363.6 578.4l3.9 .3v-.3zM363.6 578.4l3.9 .3h-3.8z"/>
<path d="M375.3 578.5l3.8 .3v-.3zM375.3 578.5l3.8 .3h-3.8z"/>
<path d="M363.7 578.7l3.8 .3v-.3zM363.7 578.7l3.8 .3h-3.8z"/>
<path d="M375.3 578.8l3.7 .2 .1-.2zM375.3 578.8l3.7 .2h-3.7z"/>
<path d="M363.7 579l3.8 .3v-.3zM363.7 579l3.8 .3h-3.7z"/>
<path d="M375.3 579l3.6 .3 .1-.3zM375.3 579l3.6 .3h-3.6z"/>
<path d="M363.8 579.3l3.7 .2v-.2zM363.8 579.3l3.7 .2h-3.6z"/>
<path d="M375.3 579.3l3.5 .3 .1-.3zM375.3 579.3l3.5 .3h-3.5z"/>
<path d="M363.9 579.5l3.6 .3v-.3zM363.9 579.5l3.6 .3h-3.4z"/>
<path d="M375.3 579.6l3.4 .3 .1-.3zM375.3 579.6l3.4 .3h-3.4z"/>
<path d="M374.6 574.3v5.8zM374.6 574.3v5.8h-3.2z"/>
<path d="M368.1 575.1l3.3 5zM368.1 575.1l3.3 5h-3.3z"/>
<path d="M364.1 579.8l3.4 .3v-.3zM364.1 579.8l3.4 .3h-3.3z"/>
<path d="M375.3 579.9l3.2 .2 .2-.2zM375.3 579.9l3.2 .2h-3.2z"/>
<path d="M371.4 580.1h3.2zM371.4 580.1h3.2z"/>
<path d="M368.1 580.1h3.3zM368.1 580.1h3.3z"/>
<path d="M364.2 580.1h3.3zM364.2 580.1h3.3z"/>
<path d="M364.2 580.1h14.3zM364.2 580.1h14.3z"/>
<path d="M364.2 580.1h14.3zM364.2 580.1l14.2 .2z"/>
<path d="M364.4 580.3h14zM364.4 580.3l14 .1z"/>
<path d="M364.4 580.4h14zM364.4 580.4l13.8 .2z"/>
<path d="M364.5 580.6h13.7zM364.5 580.6h13.7z"/>
<path d="M364.6 580.6h13.6zM364.6 580.6l13.4 .2z"/>
<path d="M364.7 580.8h13.3zM364.7 580.8l13.3 .1z"/>
<path d="M364.7 580.9h13.3zM364.7 580.9l13.1 .2z"/>
<path d="M364.9 581.1h12.9zM364.9 581.1h12.9z"/>
<path d="M365 581.1h12.8zM365 581.1l12.6 .2z"/>
<path d="M365.1 581.3h12.5zM365.1 581.3l12.5 .1z"/>
<path d="M365.2 581.4h12.4zM365.2 581.4l12.2 .1z"/>
<path d="M365.3 581.5h12.1zM365.3 581.5l12.1 .1z"/>
<path d="M365.4 581.6h12zM365.4 581.6l11.8 .2z"/>
<path d="M365.6 581.8h11.6zM365.6 581.8h11.5z"/>
<path d="M365.6 581.8h11.5zM365.6 581.8l11.3 .2z"/>
<path d="M365.8 582h11.1zM365.8 582h11.1z"/>
<path d="M365.9 582h11zM365.9 582l10.7 .2z"/>
<path d="M366.1 582.2h10.5zM366.1 582.2h10.5z"/>
<path d="M366.1 582.2h10.5zM366.1 582.2l10.3 .2z"/>
<path d="M366.4 582.4h10zM366.4 582.4h9.9z"/>
<path d="M366.4 582.4h9.9zM366.4 582.4l9.7 .1z"/>
<path d="M366.6 582.5h9.5zM366.6 582.5l9.4 .1z"/>
<path d="M366.7 582.6h9.3zM366.7 582.6l9.1 .1z"/>
<path d="M366.9 582.7h8.9zM366.9 582.7h8.9z"/>
<path d="M367 582.7h8.8zM367 582.7l8.5 .2z"/>
<path d="M367.2 582.9h8.3zM367.2 582.9h8.2z"/>
<path d="M367.3 582.9h8.1zM367.3 582.9l7.9 .1z"/>
<path d="M367.6 583h7.6zM367.6 583h7.5z"/>
<path d="M367.6 583h7.5zM367.6 583l7.3 .1z"/>
<path d="M367.9 583.1h7zM367.9 583.1l6.9 .1z"/>
<path d="M367.9 583.2h6.9zM367.9 583.2l6.6 .1z"/>
<path d="M368.2 583.3h6.3zM368.2 583.3h6.3z"/>
<path d="M368.3 583.3h6.2zM368.3 583.3l5.9 .1z"/>
<path d="M368.5 583.4h5.7zM368.5 583.4h5.7z"/>
<path d="M368.6 583.4h5.6zM368.6 583.4l5.3 .1z"/>
<path d="M368.9 583.5h5zM368.9 583.5h4.9z"/>
<path d="M368.9 583.5h4.9zM368.9 583.5h4.6z"/>
<path d="M369.2 583.5h4.3zM369.2 583.5l4.3 .1z"/>
<path d="M369.3 583.6h4.2zM369.3 583.6h3.9z"/>
<path d="M369.6 583.6h3.6zM369.6 583.6h3.5z"/>
<path d="M369.6 583.6h3.5zM369.6 583.6l3.2 .1z"/>
<path d="M369.9 583.7h2.9zM369.9 583.7h2.9z"/>
<path d="M370 583.7h2.8zM370 583.7h2.5z"/>
<path d="M370.3 583.7h2.2zM370.3 583.7h2.1z"/>
<path d="M370.3 583.7h2.1zM370.3 583.7l1.8 .1z"/>
<path d="M370.6 583.8h1.5zM370.6 583.8h1.5z"/>
<path d="M370.7 583.8h1.4zM370.7 583.8h1z"/>
<path d="M371 583.8h.7zM371.1 583.8h.6z"/>
</g>
<g fill="#ed1f24" stroke="#ed1f24" stroke-width=".42">
<path d="M378.5 567.1l-2 3.8h-.7z"/>
<path d="M375.8 570.9h.7z"/>
<path d="M375 571.9l.3 .1z"/>
<path d="M375.3 572h.5z"/>
<path d="M375.8 570.9l.6 .1zM376.1 571h.3z"/>
<path d="M375.8 570.9l.3 .1zM375.8 570.9l.3 .1z"/>
<path d="M375.7 571l.6 .1zM375.7 571l.6 .1z"/>
<path d="M375.6 571.1l.3 .8 .4-.8zM375.6 571.1l.3 .8h-.9z"/>
<path d="M375 571.9h.9zM375 571.9l.8 .1z"/>
<path d="M375.3 572l.5 .1zM375.5 572.1h.3z"/>
<path d="M375 572l.5 .1zM375 572l.5 .1z"/>
<path d="M374.9 572.1l.8 .2zM374.9 572.1l.8 .2z"/>
<path d="M374.8 572.3l.7 .3 .2-.3zM374.8 572.3l.7 .3h-.9z"/>
<path d="M374.6 572.6l-1.5 4.5 2.4-4.5zM374.6 572.6l-1.5 4.5h-1.7z"/>
<path d="M366.5 572.6l4.9 4.5zM366.5 572.6l4.9 4.5h-2z"/>
<path d="M369.4 577.1l2 3zM369.4 577.1h3.7l-1.7 3z"/>
</g>
<!-- layer: 0 -->
<path d="M366.3 572.2l.3 .3z" fill="#ed1f24" stroke="#ed1f24" stroke-width=".42"/>
<g fill="#c7c8ca" stroke="#c7c8ca" stroke-width=".42">
<path d="M302.3 572.7h.9l-.2 .4z"/>
<path d="M307.9 570.5h3.9l-1.9 3z"/>
<path d="M304.9 577l1.4-1 1.3 1z"/>
<path d="M304.9 577l2.8 .1z"/>
<path d="M300.9 570.5l3.8 .4 .3-.4zM300.9 570.5l3.8 .4h-3.6z"/>
<path d="M301.1 570.9l3.3 .3 .3-.3zM301.1 570.9l3.3 .3h-3.1z"/>
<path d="M301.3 571.2l2.8 .4 .3-.4zM301.3 571.2l2.8 .4h-2.5z"/>
<path d="M301.6 571.6l2.2 .4 .3-.4zM301.6 571.6l2.2 .4h-2z"/>
<path d="M301.8 572l1.7 .4 .3-.4zM301.8 572l1.7 .4h-1.5z"/>
<path d="M302 572.4l1.2 .3 .3-.3zM302 572.4l1.2 .3h-.9z"/>
<path d="M302.3 572.7l.2 .4h.5zM302.5 573.1h.5l-.2 .4z"/>
<path d="M307.9 570.5l1.2 3h.8zM309.1 573.5h.8l-.5 .8z"/>
<path d="M304.9 577l2.8 .1zM305 577.1h2.7l-1.4 2.2z"/>
</g>
<path d="M304.9 577l1.4 2.3 1.4-2.2M305.2 570.5h-4.3l1.9 3M306.7 567.6l5.1 12.7-5.5-4.3-6.3 4.3 3-7.1zM307.9 570.5h3.9l-2.4 3.8" fill="none" stroke="#636466" stroke-width=".42"/>
<g fill="#293189" stroke="#293189" stroke-width=".42">
<path d="M306.7 567.6l.3 .7h-.8z"/>
<path d="M300.6 578.6h1.9l-2.5 1.7z"/>
<path d="M306.3 576h3.8l1 2.6z"/>
<path d="M306.2 568.3l1.1 .7-.3-.7zM306.2 568.3l1.1 .7h-1.7z"/>
<path d="M305.6 569l2 .8-.3-.8zM305.6 569l2 .8h-2.5z"/>
<path d="M305.1 569.8l2.8 .7-.3-.7zM305.1 569.8l2.8 .7h-3.3z"/>
<path d="M304.6 570.5l3.4 .4-.1-.4zM304.6 570.5l3.4 .4h-3.6z"/>
<path d="M304.4 570.9l3.8 .4-.2-.4zM304.4 570.9l3.8 .4h-4.1z"/>
<path d="M304.1 571.3l4.2 .4-.1-.4zM304.1 571.3l4.2 .4h-4.4z"/>
<path d="M303.9 571.7l4.6 .4-.2-.4zM303.9 571.7l4.6 .4h-4.8z"/>
<path d="M303.7 572.1l5 .3-.2-.3zM303.7 572.1l5 .3h-5.3z"/>
<path d="M303.4 572.4l5.4 .4-.1-.4zM303.4 572.4l5.4 .4h-5.6z"/>
<path d="M303.2 572.8l5.8 .4-.2-.4zM303.2 572.8l5.8 .4h-6z"/>
<path d="M303 573.2l6.1 .4-.1-.4zM303 573.2l6.1 .4h-6.3z"/>
<path d="M302.8 573.6l6.5 .4-.2-.4zM302.8 573.6l6.5 .4h-6.7z"/>
<path d="M302.6 574l6.8 .5-.1-.5zM302.6 574l6.8 .5h-7z"/>
<path d="M302.4 574.5l7.2 .4-.2-.4zM302.4 574.5l7.2 .4h-7.4z"/>
<path d="M302.2 574.9l7.6 .4-.2-.4zM302.2 574.9l7.6 .4h-7.8z"/>
<path d="M302 575.3l7.9 .4-.1-.4zM302 575.3l7.9 .4h-8.1z"/>
<path d="M301.8 575.7l8.3 .3-.2-.3zM301.8 575.7l8.3 .3h-8.4z"/>
<path d="M301.7 576h4.6zM301.7 576l4.5 .1z"/>
<path d="M301.6 576.1l3.3 .8 1.3-.8zM301.6 576.1l3.3 .8h-3.6z"/>
<path d="M301.3 576.9l2.4 .9 1.2-.9zM301.3 576.9l2.4 .9h-2.7z"/>
<path d="M306.3 576l3.4 2.6h1.4zM309.7 578.6h1.4l.7 1.7z"/>
<path d="M301 577.8l1.5 .8 1.2-.8zM301 577.8l1.5 .8h-1.9z"/>
</g>
<text font-size="10.1" fill="#00f" x="87.1" y="553.8" transform="rotate(180 87.1 553.8)">N</text>
<g font-size="10">
<text x="112.5" y="143.5">ELEVATION-4</text>
<text x="260.1" y="141.9">ELEVATION-4</text>
<text x="126.3" y="311.3">ELEVATION-1</text>
<text x="249.8" y="310.8">ELEVATION-2</text>
<text x="132.1" y="475">ELEVATION-3</text>
<text x="247.3" y="475.8">ELEVATION-4</text>
</g>
<g font-size="8.4">
<text x="157.7" y="71.6">AC-12</text>
<text x="159.5" y="88.9">P-26</text>
<text x="181.3" y="97" transform="rotate(-90 181.3 97)">0.8TR</text>
<text x="148.2" y="117.8" transform="rotate(-90 148.2 117.8)">AC-17</text>
<text x="157.3" y="117.8" transform="rotate(-90 157.3 117.8)">P-25</text>
</g>
<g font-size="7.7" fill="#767676">
<text x="120.4" y="83">WAITING</text>
<text x="266.6" y="83">WAITING</text>
<text x="124.7" y="92.2">ROOM</text>
<text x="270.8" y="92.2">ROOM</text>
<text x="117.7" y="101.4">2300x1880</text>
<text x="263.9" y="101.4">2300x1880</text>
</g>
<g font-size="7.5">
<text x="193.7" y="332.3">SLAB</text>
<text x="166.5" y="357">FALSE CEILING</text>
</g>
<g font-size="7.1">
<text x="174.3" y="167.6">SLAB</text>
<text x="298.1" y="167.6">SLAB</text>
<text x="150.6" y="192.3">FALSE CEILING</text>
<text x="270.9" y="192.3">FALSE CEILING</text>
<text x="179.9" y="294.2">FFL.</text>
<text x="301.6" y="294.2">FFL.</text>
<text x="306.9" y="331.6">SLAB</text>
<text x="279.8" y="356.3">FALSE CEILING</text>
<text x="197.2" y="459">FFL.</text>
<text x="310.4" y="458.3">FFL.</text>
<text x="93.4" y="532">TITLE :</text>
<text x="202.9" y="532">CLIENT :</text>
<text x="298" y="532">PROJECT :</text>
<text x="111.4" y="544">WAITING ROOM</text>
<text x="103.1" y="552.5">ELEVATION LAYOUT</text>
</g>
<g font-size="6.4">
<text x="53" y="538">W</text>
<text x="34.7" y="558.3">S</text>
<text x="54.8" y="578.5">E</text>
</g>
<text font-size="5.7" x="216.4" y="570.4">AVC/TGMSIDC/IVFP/S/24</text>
<g font-size="5.1">
<text x="203.2" y="541.9">TELANGANA STATE MEDICAL</text>
<text x="203.1" y="548">SERVICES AND INFRASTRUCTURE</text>
<text x="203" y="554.1">DEVELOPMENT CORPORATION.</text>
<text x="239.4" y="588.3">SHEET</text>
<text x="275.1" y="588.3">24</text>
</g>
<text font-size="4.6" x="300.4" y="585">ASTA</text>
<g font-size="4.5">
<text x="91.1" y="563.4">PURPOSE OF DRAWING :-</text>
<text x="93.8" y="572.1">PROPOSED</text>
<text x="132.9" y="572.1">FOR APPROVAL</text>
<text x="93.6" y="581.9">WORKING</text>
<text x="147.6" y="581.9">AS BUILT</text>
</g>
<g font-size="4.2">
<text x="296.9" y="539.6">IFV CENTER ON THIRD FLOOR IN MODERN</text>
<text x="297.1" y="544.7">GOVERNMENT MATERNITY HOSPITAL,</text>
<text x="297" y="549.8">PETLABURJ, HYDERABAD ,TELANGANA.</text>
<text x="200.5" y="563.1">DWG. No.:</text>
<text x="200.5" y="579.2">REV</text>
<text x="221.9" y="579.2">R1</text>
<text x="239.9" y="579.2">DATE</text>
<text x="260.4" y="579.2">17-06-2024</text>
<text x="198.8" y="587.3">SCALE</text>
<text x="220.4" y="587.3">NTS</text>
</g>
<text font-size="3.5" x="297.1" y="560.6">CONTRACTOR :</text>
<g font-size="2.7">
<text x="318.6" y="572.9">M/s Asta Vardhman Consortium</text>
<text x="318.5" y="576.2">H. NO. 8-2-334/27, Plot No. 27,</text>
<text x="318.5" y="579.4">Road No. 03, Banjara Hills,</text>
<text x="318.5" y="582.7">Hyderabad - 500034</text>
</g>
</svg>
